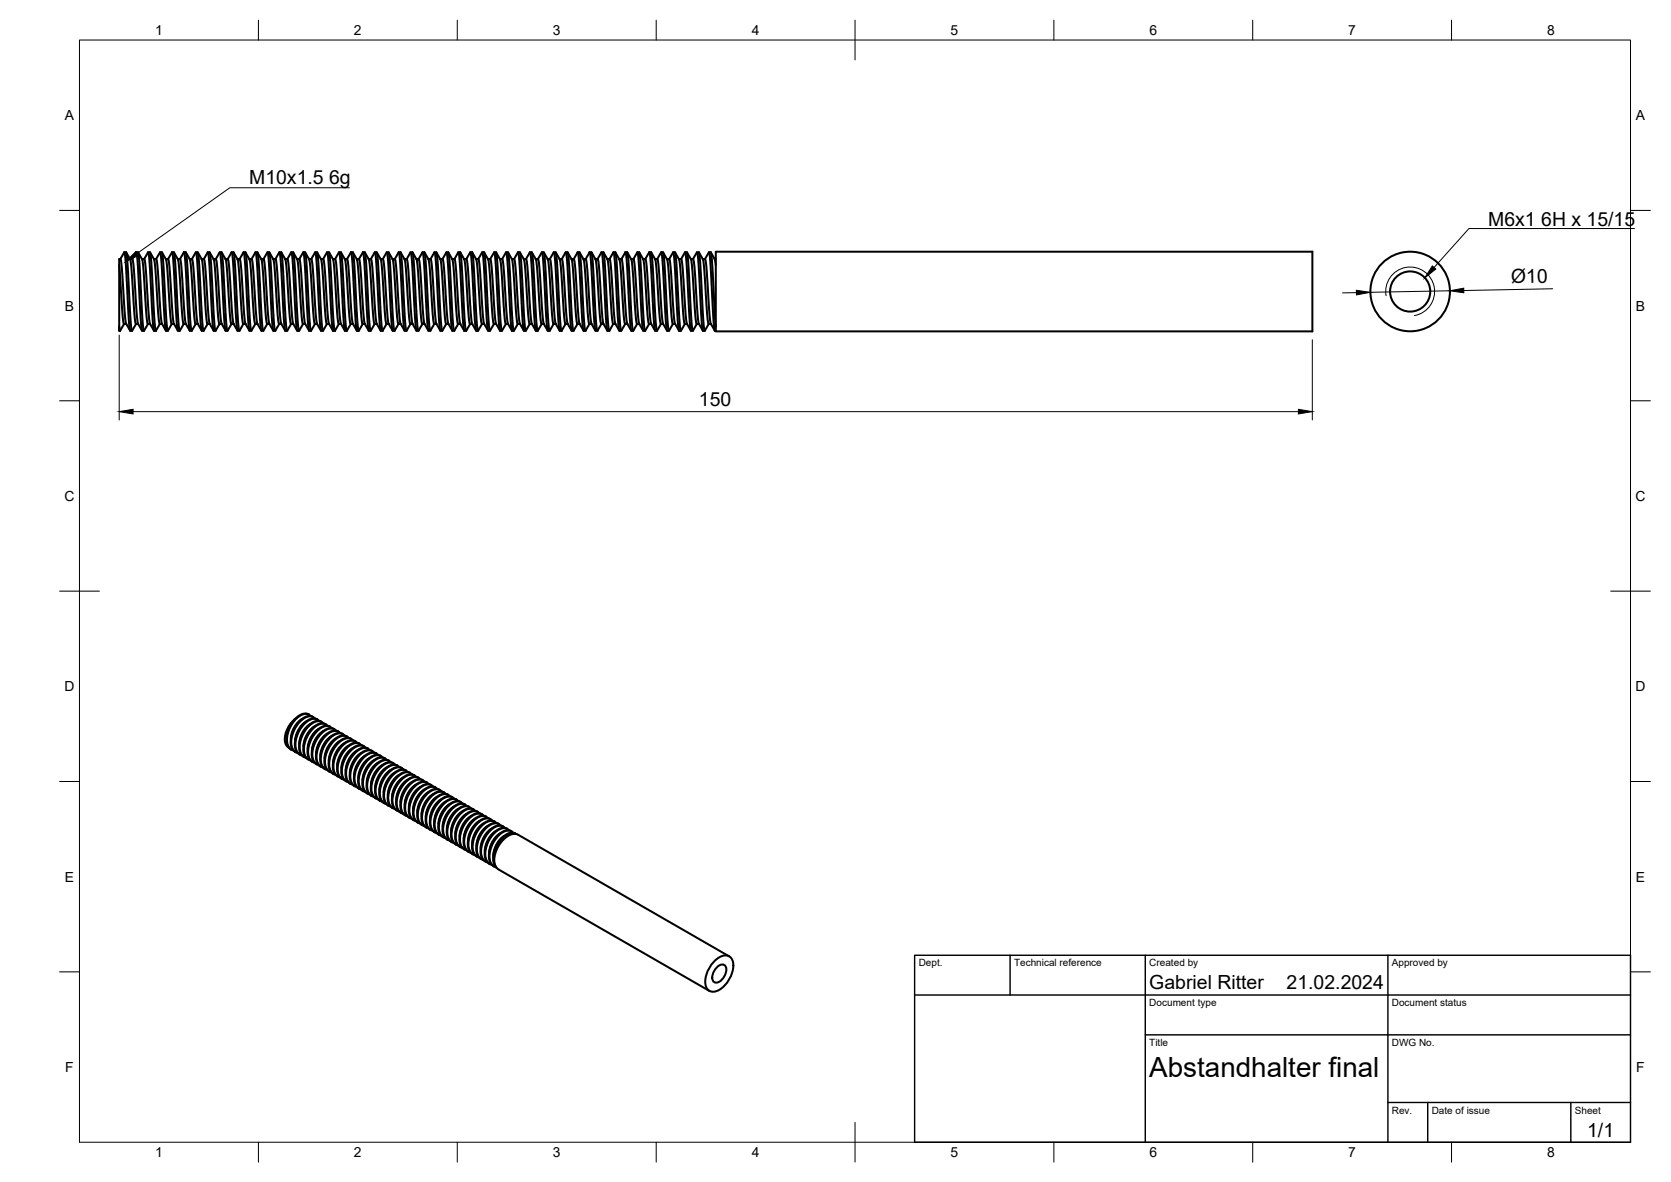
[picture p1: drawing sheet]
<svg xmlns="http://www.w3.org/2000/svg" width="420mm" height="297mm" viewBox="0 0 420 297" stroke-linecap="round" stroke-linejoin="round" font-family="sans-serif">
<!-- layer: Visible -->
<g fill="none" stroke="#000" stroke-width=".51">
<path d="M30 66.6v15.5M31.2 63.4l.4 2.6 .8 14.4 .4 2.7M31.2 63.4l-1 1.7M31.3 63.4h.4l.2 1.2 .9 15 .4 3.5 1-1.7M31.7 63.4l1 1.8 .2 .7 .9 13 .4 2.5M32.7 65.1h.6M33.3 65.1l1-1.7 .4 3.3 .8 15.3 .2 1.1h.5M33.3 65.1l.4 2.7 .9 12.9 .1 .6 1 1.8M34.2 63.4h.5l.2 .9 .9 16 .2 2.1 .2 .7M34.7 63.4l1.1 2.1 1.1 14.4 .2 1.5h.6M35.7 65.1l.6 .1 .2 .7 1.1 15.1 1.1 2.1M36.2 65.1l1.1-1.7 .3 2.8 .9 15.4 .2 1.4 .5 .1"/>
<path d="M37.3 63.4h.4M37.7 63.4l.4 3.6 .8 14 .3 2.1M37.7 63.4l1.1 1.8 .1 .6 .9 13.2 .4 2.4M38.7 65.1l.6 .1 .2 1.1 1.1 14.6 1.1 2.2M40.2 63.4l.4 2.3 .7 14 .5 3.4M40.2 63.4l-1 1.7M40.3 63.4l.4 .1 .2 1.1 .9 15.9 .4 2.6 1-1.7M40.7 63.4l1 1.8 .2 .7 .9 13.4 .4 2.1M41.7 65.1h.6M42.3 65.1l.4 2.4 .8 12.9 .2 .9 1 1.8M43.2 63.4l.4 1.9 .8 15.1 .3 2.7M43.2 63.4l-1 1.7"/>
<path d="M43.3 63.4h.4l.2 1.3 .9 15.3 .4 3.1 1-1.7M43.7 63.4l1.1 1.8 .1 .7 .9 13 .4 2.5M44.7 65.1h.6M45.3 65.1l1-1.7 .4 3.7 .8 14.9 .2 1.1h.5M45.3 65.1l.4 3 .9 12.6 .1 .6 1 1.8M46.2 63.4h.5M46.7 63.4l.4 2.9 .7 14.4 .2 1.8 .2 .6M46.7 63.4l1.1 2.1 1.1 14.4 .2 1.5h.6M47.7 65.1l.6 .1 .2 .9 1.1 15 1.1 2M48.2 65.1l1.1-1.7 .3 2.8 .8 14.4 .4 2.5M49.3 63.4h.4M49.7 63.4l.4 3.6 .8 14.3 .3 1.8"/>
<path d="M49.7 63.4l1.1 1.8 .1 .8 .9 13 .4 2.4M50.7 65.1l.6 .1 .2 1.1 1.1 14.6 1.1 2.2M52.2 63.4l.4 2.3 .8 14.4 .4 3M52.2 63.4l-1 1.7M52.3 63.4h.4l.2 1 .9 16.1 .4 2.6 1-1.7M52.7 63.4l1.2 2.3 .9 13.9 .4 1.8M53.7 65.1h.6M54.3 65.1l.3 2.1 .9 13.4 .2 .7 1 1.8M55.2 63.4l.4 3 .9 15.4 .2 1.3h.5M55.2 63.4l-.9 1.7M55.3 63.4l.5 .1 .2 1.4 .8 15.1 .2 2.5 .2 .6M55.7 63.4l1 1.8 .2 .7 .9 13.3 .4 2.2"/>
<path d="M56.7 65.1h.6M57.3 65.1l1-1.7 .4 3.7 .7 14 .3 2h.5l1-1.7M57.3 65.1l.4 3.3 .8 12.2 .2 .8 1 1.7M58.3 63.4h.4M58.7 63.4l.4 3.2 .7 14.1 .3 2.1 .1 .3M58.7 63.4l1.1 1.8 .1 .8 .8 12.2 .5 3.2M59.7 65.1l.6 .1 .2 .7 1.1 14.8 .1 .6 1 1.8M61.2 63.4l.4 2 .8 15.2 .4 2.5M61.2 63.4l-1 1.7M61.3 63.4h.4M61.7 63.4l.4 2.7 .8 15.2 .3 1.8M61.7 63.4l1.1 1.8 .1 .8 .9 13.3 .4 2.1"/>
<path d="M62.7 65.1h.6M63.3 65.1l.4 3.1 .9 12.5 .1 .7 1 1.7M64.2 63.4l.4 2.6 .8 14.1 .4 3M64.2 63.4l-1 1.7M64.3 63.4l.4 .1 .2 .9 .9 16.4 .4 2.3M64.7 63.4l1 1.8 .2 .7 .8 12.4 .5 3.1M65.7 65.1h.6M66.3 65.1l.4 2.4 .8 13.1 .2 .7 1 1.8M67.2 63.5l.4 1.8 .7 14.2 .4 3.6h.5l1-1.7M67.2 63.4l-.9 1.7M67.3 63.4l.5 .1 .2 1.4 .8 15.1 .2 2.3 .2 .8M67.7 63.4l1.1 1.8 .1 .8 .9 13.2 .4 2.2"/>
<path d="M68.7 65.1l.6 .1 .3 1.4 1 14.4 1.1 2.1M70.2 63.5l.2 .6 .2 1.8 .8 14.4 .4 2.8M70.2 63.4l-1 1.7M70.3 63.4h.4M70.7 63.4l.4 3.2 .7 14.1 .2 1.9 .2 .5M70.7 63.4l1 1.8 .2 .8 .8 12.5 .5 2.9M71.7 65.1l.6 .1 .2 .9 1.1 14.6 .1 .6 1 1.8M73.2 63.4l.4 2 .8 15.2 .4 2.5M73.2 63.4l-1 1.7M73.3 63.4l.5 .1 .2 1.5 .8 15.1 .4 3M73.7 63.4l1.1 1.8 .1 .9 .9 12.9 .4 2.4M74.7 65.1h.6"/>
<path d="M75.3 65.1l.3 2.1 1 13.5 .1 .7 1 1.7M76.2 63.4l.4 2.6 .9 15.9 .2 1.2h.5M76.2 63.4l-1 1.7M76.3 63.4l.5 .1 .1 .9 .9 15.2 .4 3.5 1-1.7M76.7 63.4l1.1 1.8 .1 .7 .9 12.7 .4 2.8M77.7 65.1h.6M78.3 65.1l1-1.7 .4 3.3 .8 15.1 .2 1.3h.5M78.3 65.1l.4 2.4 .8 13.1 .2 .7 1 1.8M79.2 63.4h.5M79.7 63.4l.4 2.5 .8 15.5 .3 1.7M79.7 63.4l1.1 1.8 .1 .8 .9 13.2 .4 2.2M80.7 65.1l.6 .1 .3 1.4 1 14.4 1.1 2.1"/>
<path d="M81.2 65.1l1.1-1.7 .3 2.8 .8 14 .4 2.9M82.3 63.4h.4M82.7 63.4l.3 2.1 .8 14.3 .4 3.3 1-1.7M82.7 63.4l1.1 1.8 .1 .6 .9 12.7 .4 2.9M83.7 65.1h.6l.2 1 1.1 14.7 .1 .6 1 1.7M85.2 63.4l.4 2 .7 14.3 .5 3.4M85.2 63.4l-1 1.7M85.3 63.4l.4 .1 .3 1.5 .8 15.1 .4 3 1-1.7M85.7 63.4l1 1.8 .2 1 .9 13.1 .4 2.1M86.7 65.1h.6M87.2 65.1l1.1-1.7 .3 2.6 .9 15.5 .2 1.6h.5M87.3 65.1l.4 2.4 .8 12.7 .2 1.1 1 1.8"/>
<path d="M88.3 63.4l.5 .1 .1 1.1 1 16.2 .3 2.3M88.7 63.4l1.2 2.3 .9 12.9 .4 2.8M89.7 65.1h.6M90.3 65.1l1-1.7 .4 3.3 .8 15.3 .2 1 .5 .1M90.3 65.1l.4 2.7 .9 12.9 .1 .6 1 1.8M91.2 63.4h.5M91.7 63.4l.4 2.9 .8 15.1 .3 1.7M91.7 63.4l1.1 2.1 1.1 14.9 .2 1h.6M92.7 65.1l.6 .1 .2 .9 1.1 15 1.1 2M94.2 63.4l.4 1.7 .8 15.1 .4 2.9M94.2 63.4l-1 1.7M94.3 63.4h.4"/>
<path d="M94.7 63.4l.4 3.6 .8 14 .3 2.1 1-1.7M94.7 63.4l1.1 1.8 .1 .6 .9 12.9 .4 2.7M95.7 65.1h.6M96.3 65.1l.4 2.8 .9 12.8 .1 .6 1 1.8M97.2 63.4l.2 .4 .3 3.1 .8 15 .2 1.2h.5M97.2 63.4l-1 1.7M97.3 63.4l.4 .1 .3 1.5 .7 14.2 .5 3.9 1-1.7M97.7 63.4l1.1 1.9 .2 1 .8 12.7 .4 2.4M98.7 65.1h.6M99.3 65.1l1-1.7 .3 2.6 .9 15.5 .2 1.6h.5M99.3 65.1l.3 2.1 .9 13.2 .2 .9 1 1.8M100.3 63.4h.4"/>
<path d="M100.7 63.4l.4 3.4 .8 14.3 .3 2M100.7 63.4l1.1 1.8 .1 .7 .9 13 .4 2.5M101.7 65.1h.6M102.3 65.1l.4 2.7 .8 12.8 .2 .7 1 1.8M103.2 63.5l.2 .4 .2 1.7 .8 14.3 .4 3.2M103.2 63.4l-.9 1.7M103.3 63.4h.4M103.7 63.4l.4 2.9 .8 15.4 .3 1.4M103.7 63.4l1.1 2.1 1.1 14.4 .2 1.5h.6M104.7 65.1l.6 .1 .2 .7 1.1 15.1 1.1 2.1M105.2 65.1l1.1-1.7h.4l.4 3.6 .8 14 .3 2.1 1-1.7M106.2 63.5l.4 1.6 .8 15.5 .4 2.5"/>
<path d="M106.7 63.4l1.1 1.8 .1 .6 .9 13.2 .4 2.4M107.7 65.1h.6M108.2 65.1l1.1-1.7h.4l.4 3 .7 14.1 .4 2.6M108.3 65.1l.4 2.8 .9 12.8 .1 .7 1 1.7M109.2 63.5l.4 2.2 .9 16.4 .2 1h.5M109.7 63.4l1 1.8 .2 .7 .9 13.4 .4 2.1M110.7 65.1h.6M111.3 65.1l.3 2.1 .9 13.2 .2 .9 1 1.8M112.2 63.5l.4 2.9 .9 15.1 .2 1.5 .5 .1M112.2 63.4l-.9 1.7M112.3 63.4h.4M112.7 63.4l.3 2.2 .9 15.5 .3 2"/>
<path d="M112.7 63.4l1 1.8 .2 .7 1.1 14.7 .1 .8h.6M113.7 65.1h.6M114.3 65.1l.4 3 .9 12.6 .1 .6 1 1.8M115.2 63.5l.2 .4 .2 2 .8 14 .4 3.2M115.7 63.4l.4 2.9 .7 13.1 .4 3.7 1-1.7M115.7 63.4h-.5l-.9 1.7M115.7 63.4l1.1 2.1 1.1 14.4 .2 1.5h.6M116.7 65.1h.6M117.2 65.1l1.1-1.7h.4l.4 3.6 .8 14.3 .3 1.8M117.3 65.1l.3 2 .9 13.4 .2 .9 1 1.7M118.2 63.5l.4 1.6 .7 14.2 .5 3.8M118.7 63.4l1 1.8 .2 .8 .9 13 .4 2.4"/>
<path d="M119.7 65.1h.6M120.3 65.1l.4 3.1 .9 12.5 .1 .6 1 1.8M121.2 63.5l.4 2.2 .8 14.4 .4 3h.4l1-1.7M121.2 63.4l-1 1.7M121.3 63.4h.4l.2 1 .9 16.1 .2 2 .2 .6M121.7 63.4l1.2 2.3 .9 13.9 .4 1.8M122.7 65.1h.6M123.3 65.1l.3 2.1 .9 13.4 .2 .7 1 1.8M124.2 63.5l.4 1.8 .8 15.1 .4 2.7M124.2 63.4l-.9 1.7M124.3 63.4h.4M124.7 63.4l.4 3.8 .8 13.9 .3 2"/>
<path d="M124.7 63.4l1.1 1.8 .1 .7 1 14.5 .2 1h.6M125.7 65.1h.6M126.3 65.1l1-1.7h.4l.4 3.2 .7 14.1 .2 1.8 .2 .6M126.3 65.1l.4 3.3 .9 12.2 .1 .7 1 1.8M127.2 63.5l.2 .6 .2 1.8 .8 14 .4 3.2M127.7 63.4l1.1 1.8 .1 .6 .8 12.4 .5 3.2M128.7 65.1h.6M129.3 65.1l.3 2.3 1 13.3 .1 .7 1 1.7M130.2 63.4l.3 .9 .2 2.3 .8 15 .2 1.4 .5 .1M130.2 63.4l-1 1.7M130.3 63.4h.4l.3 1.4 .8 15.3 .4 3M130.7 63.4l1.1 1.8 .1 .8 .9 13.3 .4 2.1"/>
<path d="M131.7 65.1h.6M132.2 65.1l1.1-1.7 .3 2.6 .9 15.9 .2 1.2h.5M132.3 65.1l.4 3.1 .9 12.5 .1 .7 1 1.7M133.3 63.4h.4M133.7 63.4l.4 3 .8 14.4 .3 2.3M133.7 63.4l1.2 2.2 1 14.6 .2 1.2h.7M134.7 65.1h.6M135.3 65.1l1-1.7 .4 3 .7 14.4 .4 2.3M135.3 65.1l.4 2.4 .8 13.1 .2 .7 1 1.8M136.2 63.4h.5M136.7 63.4l.4 2.5 .7 14.1 .4 3.1 1-1.7M136.7 63.4l1.1 2.1 1.2 15.1 .1 .8h.6"/>
<path d="M137.7 65.1l.6 .1 .3 1.4 1 14.4 1.1 2.1M139.2 63.4l.2 .7 .2 1.8 .8 14.4 .4 2.8M139.2 63.4l-1 1.7M139.3 63.4h.4l.2 1.1 .9 14.9 .4 3.7 1-1.7M139.7 63.4l1.1 1.8 .1 .8 .9 12.5 .4 2.9M140.7 65.1h.6M141.2 65.1l1.1-1.7 .4 3.2 .8 15.3 .2 1.2h.5M141.3 65.1l.3 2.3 1 13.3 .1 .6 1 1.8M142.3 63.4l.4 .1 .3 1.5 .8 15.1 .4 3M142.7 63.4l1.1 1.8 .1 1 .9 13.1 .4 2.1M143.7 65.1h.6M144.3 65.1l1-1.7 .3 2.6 .9 16.1 .2 1h.5"/>
<path d="M144.3 65.1l.3 1.9 1 13.8 1.1 2.3M145.3 63.4h.4M145.7 63.4l.4 3.4 .8 14 .3 2.3M145.7 63.4l1.2 2.2 1 14.6 .2 1.2h.7M146.7 65.1h.6M147.3 65.1l.4 2.4 .9 13.2 .1 .6 1 1.8M148.2 63.4l.4 2.2 .7 13.9 .5 3.6M148.2 63.4l-.9 1.7M148.3 63.4h.4l.3 1.5 .8 15.4 .4 2.8 1-1.7M148.7 63.4l1.1 2 1.1 15 .2 1h.6M149.7 65.1h.6l.3 1.5 1 14.4 1.1 2.1M151.2 63.4l.2 .7 .2 2.1 .9 16 .2 .9h.5"/>
<path d="M151.2 63.4l-1 1.7M151.3 63.4l.5 .1 .1 1 .9 15.3 .4 3.3 1-1.7M151.7 63.4l1.1 1.8 .1 .6 .9 12.9 .4 2.7M152.7 65.1h.6M153.2 65.1l1.1-1.7 .4 3.2 .8 15.3 .2 1.2h.5M153.3 65.1l.4 2.5 .9 13.1 .1 .7 1 1.7M154.3 63.4h.4M154.7 63.4l.4 2.7 .8 15.5 .3 1.5M154.7 63.4l1.1 1.9 .1 .8 .9 13.2 .4 2.1M155.7 65.1h.6M156.3 65.1l1-1.7 .3 2.6 .9 15.5 .2 1.6h.5M156.3 65.1l.3 2.1 1 13.5 .1 .7 1 1.7"/>
<path d="M157.3 63.4h.4M157.7 63.4l.4 3.4 .8 14 .3 2.3M157.7 63.4l1.2 2.2 1 14.8 .2 1h.7M158.7 65.1h.6M159.3 65.1l.4 2.7 .9 12.9 .1 .6 1 1.8M160.2 63.4l.4 2.2 .7 13.9 .5 3.6M160.2 63.4l-.9 1.7M160.3 63.4l.5 .1 .2 1.7 .8 15.1 .4 2.8 1-1.7M160.7 63.4l1.1 1.8 .1 1 .9 13 .4 2.2M161.7 65.1l.6 .1 .2 .7 1.1 15.1 1.1 2.1M162.2 65.1l1.1-1.7 .3 2.8 .9 15.2 .2 1.6 .5 .1M163.3 63.4l.5 .1 .1 1 .9 15.3 .2 2.8 .2 .5"/>
<path d="M163.7 63.4l1.1 1.8 .1 .8 .9 12.7 .4 2.7M164.7 65.1h.6M165.3 65.1l.4 2.8 .9 12.8 .1 .6 1 1.8M166.2 63.5l.2 .3 .3 3.1 .8 15 .2 1.2h.5M166.2 63.4l-1 1.7M166.3 63.4h.4M166.7 63.4l.4 2.7 .8 15.5 .3 1.5M166.7 63.4l1.1 2.1 1.2 15 .1 .9h.7M167.7 65.1h.6M168.3 65.1l.4 2.4 .8 12.9 .2 .8 1 1.9M169.2 63.5l.3 1.5 .9 15.4 .4 2.7M169.2 63.4l-.9 1.7"/>
<path d="M169.3 63.4h.4M169.7 63.4l.4 3.4 .8 14.3 .3 2M169.7 63.4l1.2 2.3 1 14.7 .2 1h.6M170.7 65.1l.6 .1 .2 1 1.1 14.7 1.1 2.2M171.3 65.1l1-1.7h.4l.4 2.9 .8 15.4 .3 1.4M172.2 63.5l.2 .4 .2 1.7 .8 14.3 .4 3.2M172.7 63.4l1 1.8 .2 .8 .9 13.4 .4 2M173.7 65.1h.6M174.3 65.1l.3 2.3 .9 12.9 .2 1 1 1.8M175.2 63.5l.4 1.6 .8 15.5 .3 2.5h.5l1-1.7M175.2 63.4l-1 1.7M175.3 63.4l.5 .1 .2 1.3 .8 15 .2 2.4 .2 .9"/>
<path d="M175.7 63.4l1 1.8 .2 .6 .9 13.2 .4 2.4M176.7 65.1h.6M177.3 65.1l.4 2.8 .9 12.8 .1 .7 1 1.7M178.2 63.5l.4 2.2 .9 16.2 .2 1.2h.3M178.2 63.4l-1 1.7M178.3 63.4h.4M178.7 63.4l.3 2.4 1 16.3M178.7 63.4l1.1 1.9 .2 1.3M179.7 65.1h.3M180 63.3h150v20h-150zM31.2 81.4l-.4-2.9-.8-13.4 .3 .1 .3 1.8 1 13.8 .1 .6 1 1.7M31.2 81.4h.5"/>
<path d="M31.2 81.4l-1 1.7-.2-1v1h.2M32.8 83.1h.4M34.2 81.4h.5M37.2 81.4l-1 1.7M40.2 81.4h.5M40.2 81.4l-1 1.7M41.8 83.1h.4M43.2 81.4h.6M44.7 83.1h.5M46.2 81.4h.5M49.2 81.4l-1 1.7M50.8 83.1h.4"/>
<path d="M52.2 81.4h.5M52.2 81.4l-1 1.7M53.8 83.1h.4M55.2 81.4h.6M58.2 81.4h.5M58.2 81.4l-1 1.7M61.2 81.4h.5M62.8 83.1h.4M64.2 81.4h.5M64.2 81.4l-1 1.7M65.8 83.1h.4M67.2 81.4h.6"/>
<path d="M67.2 81.4l-1 1.7M70.2 81.4h.5M73.2 81.4h.5M73.2 81.4l-1 1.7h-.4M74.8 83.1h.4M76.2 81.4h.6M76.2 81.4l-1 1.7M79.2 81.4h.6M82.2 81.4h.5M82.2 81.4l-1 1.7M83.8 83.1h.4M85.2 81.4h.5"/>
<path d="M86.8 83.1h.4M88.2 81.4h.6M91.2 81.4h.6M91.2 81.4l-1 1.7M94.2 81.4l-1 1.7M95.8 83.1h.4M97.2 81.4h.5M100.2 81.4h.6M103.2 81.4h.5M103.2 81.4l-1 1.7M104.8 83.1h.4M106.2 81.4l-1 1.7"/>
<path d="M107.8 83.1h.4M109.2 81.4h.5M112.2 81.4h.6M112.2 81.4l-1 1.7M115.2 81.4l-1 1.7M116.8 83.1h.4M119.8 83.1h.4M121.2 81.4h.6M121.2 81.4l-1 1.7M124.2 81.4h.6M127.2 81.4l-1 1.7h-.4M128.8 83.1h.4"/>
<path d="M130.2 81.4h.5M130.2 81.4l-1 1.7M133.2 81.4h.6M133.2 81.4l-1 1.7M136.2 81.4l-1 1.7M137.8 83.1h.4M140.8 83.1h.4M142.2 81.4h.5M145.2 81.4h.6M145.2 81.4l-1 1.7M148.2 81.4l-1 1.7M149.8 83.1h.4"/>
<path d="M154.2 81.4h.5M157.2 81.4h.6M157.2 81.4l-1 1.7M160.2 81.4l-1 1.7M161.8 83.1h.4M163.2 81.4h.5M166.2 81.4h.6M166.2 81.4l-1 1.7M169.2 81.4l-1 1.7M170.8 83.1h.4M172.2 81.4l-1 1.7M173.8 83.1h.4"/>
<path d="M175.2 81.4h.5M175.2 81.4l-1 1.7M178.2 81.4h.6M77.7 179.6l-1.1-.3-1.5 .6-1.4 1.4-1 1.5-.5 1.6-.2 1.9 .4 1.3 .9 .8M78.1 179.9l-1-.5-1.6 .4-1.5 1.3-1.1 1.8-.6 1.6-.1 2.1 .7 1.5 .9 .5M72.1 185.1l.2-1.5 .8-1.8-1.1 1.9-.4 1.5 .3 1.9 .7 .8M74.3 180.6l-1.2 1.2M75.3 189.6l.1 .1M75.9 180.7l-1.3 1.1-.8 1.3-.4 1.1-.3 1.5M76.3 190.2l.2 .1M77 181.3l-1.2 1-.8 1.1-.6 1.4-.2 1.5M77.4 190.8l.2 .1"/>
<path d="M78 181.9l-1.1 1-.7 .9-.7 1.7-.3 1.4M78.5 191.4l.1 .1M78.8 180.2l-1.2-.3-1.5 .6-1.2 1.2-1.1 1.7-.6 1.7-.1 1.7 .4 1.4 .9 .8M79.1 182.5l-1.2 1-.7 1-.7 1.6-.2 1.4M79.2 180.6l-1.1-.6-.9 .1-.7 .4-1.6 1.4-.9 1.6-.6 1.6-.1 2.1 .5 1.4 1.1 .6M79.8 180.8l-1.1-.3-1.2 .4-1.4 1.3-1.1 1.5-.6 1.7-.3 1.6 .4 1.7 .8 .9M80.1 183.2l-1 .8-1 1.3-.5 1.5-.2 1.4M80.2 181.2l-1-.6-.7 .1-.9 .4-1.4 1.1-1.2 1.9-.6 1.6-.1 2.2 .6 1.3 1 .7M80.9 181.4l-1.1-.2-1.5 .5-1.4 1.3-.8 1.3-.8 2.1-.1 1.7 .3 1.2 .8 .9M81.2 183.8l-1 .7-1 1.4-.6 1.6-.2 1.3M81.3 181.8l-1-.6-.9 .1-.8 .4-1.3 1.1-1.2 1.9-.7 2.3v1.6l.6 1.3 1 .6M82 182l-1-.3-1.4 .5-1.2 .9-1.3 1.8-.6 1.7-.2 2.1 .3 1.3 .8 .8"/>
<path d="M82.3 184.4l-1.1 .8-1 1.4-.5 1.4-.2 1.4M82.4 182.4l-1-.6-1.3 .3-1.6 1.2-1.3 1.9-.7 1.9-.1 1.8 .3 1 .4 .6 1 .6M83 182.7l-1-.3-1.4 .4-1.3 1.1-1.2 1.9-.6 1.5-.2 1.9 .4 1.4 .8 .8M83.3 185l-1 .8-1.1 1.5-.5 1.4-.2 1.3M83.4 183l-.9-.5-1.5 .3-1.4 1.1-1.3 1.9-.7 2-.1 1.7 .2 1 .4 .6 1 .6M83.8 194.5h.1M84.1 183.3l-1.1-.3-1.3 .4-1.5 1.3-1.1 1.8-.5 1.4-.2 1.9 .3 1.4 1 .9M84.4 185.6l-1.1 .9-1 1.4-.4 1.1-.3 1.6M84.5 183.6l-.5-.4-.6-.1-1.3 .3-1.5 1.2-1.3 1.8-.7 2-.1 1.7 .6 1.4 1.1 .8M85.1 183.9l-1-.3-1.4 .5-1.4 1.2-1.1 1.8-.6 1.5-.1 2 .3 1.3 1 .8M85.4 186.2l-1.1 1-1 1.4-.5 1.5-.1 1.1M85.5 184.2l-.4-.4-.7-.1-1.3 .3-1.5 1.2-1.2 1.7-.6 1.8-.2 2 .5 1.5 1.1 .7"/>
<path d="M86.2 184.5l-1.2-.3-1.5 .6-1.2 1.2-1.1 1.7-.5 1.5-.2 2 .4 1.3 .9 .8M86.5 186.8l-1.2 1-.7 1.1-.7 1.5-.2 1.4M86.6 184.8l-.6-.4-.5-.1-1.4 .3-1.6 1.4-1.2 1.9-.5 1.5-.1 2 .6 1.4 1 .7M87.2 185.1l-1.1-.3-1.5 .6-1.2 1.2-1.1 1.7-.6 1.6-.1 1.8 .4 1.4 .9 .8M87.6 187.4l-1 .8-1 1.3-.6 1.5-.2 1.4M87.7 185.4l-1.1-.5-1.4 .4-1.5 1.2-1.3 2-.5 1.5-.2 2 .6 1.4 1.1 .7M88.3 185.7l-1.1-.3-1.5 .6-1.3 1.2-1.1 1.7-.5 1.6-.2 1.8 .4 1.3 .8 .8M88.6 188.1l-1 .8-1 1.3-.6 1.5-.1 1.3M88.7 186l-1-.5-1.6 .4-1.4 1.2-1.3 2-.6 2v1.7l.6 1.3 1 .6M89.4 186.3l-1.2-.3-1.4 .6-1.3 1.2-.9 1.4-.8 2-.1 1.7 .3 1.3 1 1M89.7 188.6l-1.1 .9-.9 1.3-.6 1.5-.2 1.3M89.8 186.7l-1-.6-.7 .1-.9 .3-1.4 1.2-1.2 1.9-.6 1.6-.1 2.2 .5 1.3 1.1 .7"/>
<path d="M90.4 186.9l-1-.3-1.3 .5-1.4 1.2-1.1 1.5-.7 2-.1 1.7 .3 1.3 1 1M90.8 189.3l-1.2 .9-.9 1.3-.5 1.4-.2 1.4M90.8 187.3l-.9-.6-.7 .1-.9 .3-1.4 1.1-1.3 2-.6 2v1.9l.5 1.2 1.1 .7M91.2 198.7l.2 .1M91.5 187.5l-1.1-.3-1.3 .5-1.4 1.3-1.1 1.7-.7 1.9-.1 1.5 .4 1.4 .9 .9M91.8 189.9l-1 .8-1 1.4-.6 1.5-.2 1.3M91.9 187.9l-.4-.4-.7-.2-1.2 .3-1.6 1.3-1.3 1.8-.6 1.9-.1 1.8 .2 .9 .4 .7 1 .6M92.6 188.1l-1.2-.2-1.3 .4-1.4 1.3-1.1 1.7-.5 1.5-.2 2 .4 1.4 .9 .8M92.9 190.5l-1.2 1-.9 1.3-.5 1.4-.2 1.3M93 188.5l-1.1-.6-1.3 .4-1.5 1.2-1.3 1.8-.7 1.9v1.9l.6 1.5 1 .6M93.6 188.8l-1.1-.3-1.3 .4-1.4 1.3-1.2 1.8-.5 1.4-.2 2.1 .4 1.3 .9 .8M93.9 191.1l-1.1 1-.8 1-.6 1.4-.3 1.6"/>
<path d="M94 189.1l-1-.5-1.4 .3-1.6 1.3-1.1 1.6-.7 2-.1 1.9 .5 1.3 1.1 .8M94.7 189.4l-1.2-.3-1.5 .6-1.2 1.1-1.2 2-.6 2v1.5l.5 1.1 .8 .8M95 191.7l-1.2 1-.7 1-.6 1.5-.3 1.5M95.1 189.7l-1-.5-1.5 .3-1.8 1.6-1 1.7-.6 1.7v1.8l.5 1.4 1.1 .7M95.7 190l-1.1-.3-1.2 .4-1.3 1.1-1.2 1.8-.7 1.8-.2 1.7 .4 1.3 .8 .9M96.1 192.3l-1.1 .9-.9 1.2-.6 1.5-.2 1.4M96.1 190.3l-.9-.5h-.7l-.8 .3-1.7 1.5-1.1 1.8-.6 1.8v1.8l.4 1.3 1.1 .7M96.8 190.6l-1.2-.3-1.2 .5-1.5 1.3-1 1.5-.6 1.8-.2 1.9 .5 1.4 .8 .7M97.1 192.9l-1 .8-.9 1.3-.6 1.5-.3 1.4M97.2 190.9l-.5-.4-.7-.1-1.3 .4-1.7 1.4-1 1.7-.6 1.6-.1 2.1 .6 1.4 1 .6M97.9 191.2l-1-.3-1.4 .5-1.5 1.3-1 1.5-.7 1.9-.1 1.7 .3 1.3 1 .9M98.2 193.5l-1.1 .9-.9 1.3-.6 1.4-.2 1.4"/>
<path d="M98.3 191.5l-.6-.4-.6-.1-1.4 .4-1.6 1.4-1.1 1.7-.5 1.6-.1 2.1 .5 1.4 1.1 .6M98.9 191.8l-1-.3-1.5 .6-1.2 1.1-1.2 1.7-.6 1.8-.2 1.7 .4 1.3 .9 .9M99.2 194.1l-1.1 1-.9 1.2-.6 1.5-.1 1.3M99.3 192.2l-1.1-.6-1.4 .4-1.6 1.3-1.1 1.8-.6 1.7-.1 2 .6 1.4 1 .7M100 192.4l-1.1-.3-1.5 .6-1.2 1.2-1.1 1.6-.7 1.8-.1 1.7 .4 1.3 .9 1M100.3 194.8l-1.1 .9-.9 1.2-.6 1.6-.2 1.3M100.4 192.8l-1.1-.6-1.3 .3-1.7 1.4-1.1 1.8-.6 1.8-.1 1.7 .5 1.5 .5 .5 .6 .3M101 193l-1.1-.2-1.3 .5-1.4 1.2-1.2 1.9-.6 1.8v1.7l.4 1.1 .9 .9M101.4 195.4l-1.1 .8-1 1.4-.5 1.4-.2 1.4M101.5 193.4l-1.1-.6-1.4 .4-1.5 1.2-1.2 1.8-.7 1.9-.1 1.8 .6 1.4 .5 .6 .6 .2M102.1 193.6l-1.1-.2-1.4 .5-1.5 1.3-.9 1.6-.6 1.4-.2 2 .4 1.4 .9 .9M102.4 196l-.9 .7-1 1.3-.6 1.4-.3 1.6"/>
<path d="M102.5 194l-1-.6-1.5 .4-1.5 1.3-1.2 1.7-.6 1.9-.1 1.8 .5 1.4 1.1 .8M103.2 194.3l-1.2-.3-1.1 .3-1.2 1-1.3 1.8-.7 1.9-.2 1.8 .4 1.5 .7 .7M103.5 196.6l-1.2 1-.9 1.2-.5 1.3-.2 1.5M103.6 194.6l-1-.5-1.5 .3-1.5 1.3-1.1 1.6-.8 2.1-.1 1.7 .6 1.5 1.1 .7M104.2 194.9l-1.2-.3-1.4 .6-1.2 1.1-1.3 2-.5 2v1.3l.4 1.3 .8 .8M104.5 197.2l-1 .8-.9 1.3-.6 1.3-.2 1.6M104.6 195.2l-1-.5-.8 .1-.7 .3-1.6 1.4-1 1.4-.7 2.3-.1 1.6 .6 1.4 1 .7M105.3 195.5l-1.1-.3-1.2 .4-1.3 1-1.3 1.9-.6 1.7-.2 2 .5 1.3 .8 .8M105.6 197.8l-1.1 .9-.8 1.2-.7 1.5-.2 1.4M105.7 195.8l-.9-.5-1 .1-.9 .4-1.4 1.3-1.1 1.8-.5 1.5-.1 2 .4 1.3 .6 .5 .6 .3M106.3 196.1l-1-.3-1.5 .6-1.5 1.4-.9 1.5-.6 1.6-.1 1.8 .3 1.3 1 .9M106.7 198.4l-1.1 .9-.9 1.2-.6 1.5-.2 1.4"/>
<path d="M106.7 196.4l-.5-.4-.6-.1-1.4 .4-1.6 1.4-1.1 1.8-.6 1.8-.1 1.7 .5 1.3 1.1 .8M107.4 196.7l-1.1-.3-1.5 .6-1.3 1.2-1 1.6-.6 1.7-.2 1.8 .4 1.3 .9 .9M107.7 199l-1.1 1-.9 1.2-.5 1.4-.3 1.4M107.8 197l-.4-.3-.7-.2-1.5 .5-1.5 1.2-1.2 1.9-.5 1.5-.1 2 .6 1.4 1 .7M108.5 197.3l-1.2-.3-1.4 .6-1.3 1.2-1.1 1.6-.6 1.7-.1 1.8 .4 1.4 .9 .8M108.8 199.7l-1.2 .9-.7 1-.6 1.4-.3 1.6M108.9 197.7l-.5-.4-.6-.2-1.6 .5-1.4 1.2-1.1 1.8-.6 1.8-.1 2 .5 1.3 1.1 .6M109.5 197.9l-1.1-.3-1.4 .5-1.4 1.4-1.1 1.8-.6 1.9v1.5l.3 1.2 1 .9M109.9 198.3l-1-.6-.9 .2-.7 .3-1.3 1-1.3 2-.6 1.8-.1 2 .5 1.2 1.1 .8M110.6 198.5l-1.2-.2-1.3 .5-1.5 1.3-.9 1.6-.7 1.7-.1 1.8 .4 1.4 .9 .8M111 198.9l-1-.6-1.6 .4-1.4 1.2-1.2 1.9-.6 1.8-.1 1.8 .5 1.4 1.1 .8M111.7 199.1l-1.1-.3-1.4 .6-1.1 .8-1.2 1.7-.7 1.9-.2 1.9 .4 1.5 .9 .8"/>
<path d="M112.1 199.5l-1-.5-1.6 .4-1.6 1.4-1 1.5-.7 1.9-.1 1.8 .6 1.4 1.1 .8M112.7 199.8l-1.1-.3-1.2 .4-1.4 1.1-1.2 1.8-.6 1.6-.2 1.9 .3 1.2 .5 .7 .5 .4M98.6 203l.2 .1M109.9 200.3l-1 .7-1 1.3-.6 1.3-.2 1.7M110.9 200.9l-1 .8-1 1.4-.6 1.5-.2 1.3M112 201.5l-1.1 .8-1 1.4-.6 1.5-.1 1.3M113 202.1l-1.1 .9-.8 1.1-.6 1.4-.3 1.6M113.1 200.1l-.9-.5h-.8l-.8 .4-1.5 1.2-1.1 1.6-.7 2-.1 1.9 .4 1.2 .6 .6 .6 .3M113.5 211.6l.1 .1M113.8 200.4l-1.1-.3-1.3 .4-1.4 1.2-1.1 1.7-.7 1.8-.1 1.7 .4 1.4 .9 .9M114.1 202.7l-1.3 1.1-.8 1.2-.5 1.3-.2 1.4M114.2 200.7l-.6-.4-.5-.1-1.7 .5-1.3 1.2-1.2 1.9-.6 1.7v1.8l.6 1.5 1 .6"/>
<path d="M114.8 201l-1.3-.3-1.2 .6-1.5 1.4-.9 1.5-.6 1.6-.2 1.7 .4 1.3 .4 .6 .5 .4M115.1 203.3l-1.1 1-.8 1.1-.6 1.4-.2 1.5M115.2 201.3l-1-.5-.8 .1-.9 .4-1.3 1.2-1.2 1.9-.6 1.7-.1 1.9 .6 1.3 1 .7M115.9 201.6l-1.2-.3-1.3 .5-1.3 1.1-1.2 1.9-.5 1.6-.2 1.9 .4 1.3 .9 .8M116.2 203.9l-1.2 1-.7 1.1-.7 1.5-.2 1.4M116.3 201.9l-1-.5-1.6 .4-1.6 1.5-1 1.6-.7 2v1.7l.7 1.5 .9 .5M116.9 202.2l-1.1-.3-1.5 .6-1.2 1.2-1.1 1.7-.6 1.7-.1 1.8 .4 1.3 .9 .8M117.3 204.5l-1.2 1-.8 1.1-.6 1.6-.2 1.3M117.3 202.6l-1-.6h-.6l-1 .5-1.3 1.1-1.3 1.9-.5 1.6-.1 2.1 .5 1.4 1.1 .6M118 202.8l-1.1-.3-1.2 .4-1.4 1.3-1.1 1.5-.7 1.7-.2 1.7 .3 1.6 .9 .8M118.3 205.2l-1 .8-1 1.3-.5 1.4-.3 1.4M118.4 203.1l-1-.5-1.6 .4-1.4 1.2-1.2 1.9-.6 1.8-.1 2 .6 1.3 1 .6"/>
<path d="M119.1 203.4l-1.2-.3-1.4 .6-1.4 1.3-.8 1.3-.8 2.1-.1 1.6 .4 1.5 .9 .8M119.4 205.7l-1 .8-1 1.4-.6 1.6-.2 1.3M119.5 203.8l-1.1-.6-.8 .1-.7 .3-1.4 1.2-1.2 1.9-.6 1.8-.1 2 .6 1.3 1 .7M120.1 204l-.9-.3-1.5 .5-1.1 .9-1.3 1.8-.7 1.8-.2 2 .4 1.2 1 1M120.5 206.4l-1.1 .8-1 1.4-.5 1.4-.2 1.4M120.5 204.4l-.9-.6-1.4 .3-1.5 1.2-1.4 2-.6 2.2v1.7l.6 1.3 .9 .6M120.9 215.8l.2 .1M121.2 204.6l-1-.2-1.4 .4-1.3 1.1-1.2 1.9-.6 1.5-.2 1.9 .4 1.4 .9 .9M121.5 207l-1 .8-1.1 1.5-.5 1.4-.2 1.3M121.6 205l-1-.5-1.4 .3-1.4 1.1-1.4 1.9-.6 2-.1 1.7 .2 1 .4 .6 1 .6M122.3 205.3l-1.1-.3-1.4 .4-1.4 1.3-1.1 1.8-.5 1.4-.2 1.9 .3 1.4 1 .9M122.6 207.6l-1.1 .9-1 1.4-.5 1.1-.2 1.6"/>
<path d="M122.7 205.6l-.5-.4-.6-.2-1.4 .4-1.6 1.4-1.1 1.6-.7 2-.1 1.7 .6 1.4 1.1 .8M123.3 205.9l-.5-.3h-.9l-1.3 .7-1.1 1-1.2 1.8-.5 1.5-.2 2 .4 1.3 .9 .8M123.6 208.2l-1.1 1-1 1.4-.5 1.5-.1 1.1M123.7 206.2l-.4-.4-.7-.1-1.4 .3-1.4 1.2-1.2 1.7-.6 1.8-.2 2 .5 1.5 1.1 .7M124.4 206.5l-1.2-.3-1.5 .6-1.2 1.2-1.1 1.7-.5 1.5-.2 2 .4 1.3 .9 .8M124.7 208.8l-1.2 1-.8 1.1-.6 1.5-.2 1.4M124.8 206.8l-1-.5-1.5 .3-1.6 1.4-1.2 1.9-.5 1.5-.1 2 .5 1.4 1.1 .7M125.3 218.5l53.1 30.5M125.3 218.5a3.4 3.4 0 0 1-.8-4 6.7 6.7 0 0 1 4.6-4.9l1.2 .2 53 30.5M125.4 207.1l-1.1-.3-1.3 .5-1.5 1.3-.9 1.5-.6 1.4-.3 1.9 .3 1.4 .9 1M125.8 209.4l-1 .7-1 1.4-.6 1.5-.2 1.4M125.9 207.4l-1.1-.5-1.5 .4-1.7 1.5-1 1.7-.5 1.5-.2 2 .6 1.4 1 .7"/>
<path d="M126.5 207.7l-.6-.3h-.6l-1.5 .6-1.2 1.2-1.1 1.8-.6 2-.1 1.5 .4 1.2 .9 .8M126.8 210l-1 .9-1 1.3-.6 1.4-.2 1.4M126.9 208l-1-.5-1.6 .4-1.4 1.2-1.3 2-.5 1.5-.1 2 .6 1.5 1 .6M127.6 208.3l-1.1-.3-1.3 .4-1.3 1.2-1.2 1.6-.7 1.9-.1 1.8 .4 1.5 .9 .8M128 208.6l-1-.5h-.6l-1 .4-1.4 1.2-1.3 1.9-.5 1.8-.1 2 .5 1.3 1.1 .6M128.6 208.9l-1-.3-1.6 .6-1.1 1.1-1.1 1.5-.7 2-.2 1.7 .4 1.3 .9 .9M129 209.3l-.9-.6-.7 .1-1 .3-1.4 1.2-1.2 1.9-.6 1.9-.1 1.9 .6 1.3 1 .7M129.5 209.5l-.9-.3-1.4 .5-1.1 1-1.1 1.5-.7 1.6-.3 1.5 .2 1.8 .6 1M129.5 209.4l.2 .1M129.8 209.6l-1-.3-1.2 .4-1 .7-1.1 1.3-.9 1.7-.4 1.4v1.7l.4 1.1M179.6 241.5a3.3 3.3 0 0 1 3.8-1.2 3.3 3.3 0 0 1 .8 3.9 6.9 6.9 0 0 1-4.7 5 2.1 2.1 0 0 1-2.2-2.5l.5-2.3 .8-1.6zM180.4 243a1.26 1.26 0 0 1 1.7-.5 1.26 1.26 0 0 1 .5 1.7 3.3 3.3 0 0 1-2.6 2.7 1.57 1.57 0 0 1-.7-2.4z"/>
<circle cx="354.6" cy="73.3" r="10"/>
<circle cx="354.6" cy="73.3" r="5"/>
</g>
<!-- layer: Visible Narrow -->
<path d="M348.5 74.3a6.1 6.1 0 0 1 5-7.1 6.1 6.1 0 0 1 7.1 5 6.1 6.1 0 0 1-5 7.1" fill="none" stroke="#000" stroke-width=".25"/>
<!-- layer: BORDER -->
<g fill="none" stroke="#000" stroke-width=".25">
<path d="M20 10.1h390v276.9h-390zM65 5.1v5M115 5.1v5M165 5.1v5M215 5.1v10M265 5.1v5M315 5.1v5M365 5.1v5M15 52.9h5M410 52.9h5M15 100.7h5M410 100.7h5"/>
<path d="M15 148.6h10M405 148.6h10M15 196.4h5M410 196.4h5M15 244.2h5M410 244.2h5M65 287v5M115 287v5M165 287v5M215 282.1v9.9M265 287v5M315 287v5"/>
<path d="M365 287v5"/>
</g>
<!-- layer: TITLEBLOCK -->
<path d="M230 240.1h180v46.9h-180zM230 250h180M254 240.1v9.9M288 240.1v46.9M349 240.1v46.9M288 260.1h122M349 277.1h61M359 277.1v9.9M395 277.1v9.9" fill="none" stroke="#000" stroke-width=".36"/>
<!-- layer: FD_Dimensions -->
<path d="M341.1 73.5l-3.5 .1M364.6 73.1l-20 .4M390.4 72.6l-22.4 .4M30 84.2v21.3M330 85.4v20.1M33.5 103.4h293" fill="none" stroke="#000" stroke-width=".25"/>
<path d="M341 72.9l3.6 .6-3.5 .6zM364.6 73.1l3.4-.7 .1 1.2zM30 103.4l3.5-.5v1.1zM326.5 102.9l3.5 .5-3.5 .6z" fill="#000" stroke="#000" stroke-width=".25"/>
<!-- layer: Hole Notes -->
<path d="M31.6 65.8l2.5-2.5 .7 .9zM360.2 66.8l.8 .8-2.8 2.2z" fill="#000" stroke="#000" stroke-width=".25"/>
<path d="M87.9 47.2h-30.1l-23.4 16.5M411 57.4h-41.6l-8.8 9.8" fill="none" stroke="#000" stroke-width=".25"/>
<text font-size="7" x="289" y="270.6">Abstandhalter final</text>
<g font-size="4.9">
<text x="62.7" y="46.2">M10x1.5</text>
<text x="82.8" y="46.2">6g</text>
<text x="374.2" y="56.7">M6x1</text>
<text x="387.5" y="56.7">6H x 15/15</text>
<text x="380" y="71.2" transform="rotate(-1 380 71.2)">Ø10</text>
<text x="175.7" y="102">150</text>
<text x="289" y="248.5">Gabriel Ritter</text>
<text x="323.5" y="248.5">21.02.2024</text>
<text x="399.1" y="285.7">1/1</text>
</g>
<g font-size="3.5">
<text x="39" y="8.8">1</text>
<text x="89" y="8.8">2</text>
<text x="139" y="8.8">3</text>
<text x="189" y="8.8">4</text>
<text x="239" y="8.8">5</text>
<text x="289" y="8.8">6</text>
<text x="339" y="8.8">7</text>
<text x="389" y="8.8">8</text>
<text x="16.3" y="30.2">A</text>
<text x="411.3" y="30.2">A</text>
<text x="16.3" y="78">B</text>
<text x="411.3" y="78">B</text>
<text x="16.2" y="125.9">C</text>
<text x="411.2" y="125.9">C</text>
<text x="16.2" y="173.7">D</text>
<text x="411.2" y="173.7">D</text>
<text x="16.3" y="221.6">E</text>
<text x="411.3" y="221.6">E</text>
<text x="16.4" y="269.4">F</text>
<text x="411.4" y="269.4">F</text>
<text x="39" y="290.8">1</text>
<text x="89" y="290.8">2</text>
<text x="139" y="290.8">3</text>
<text x="189" y="290.8">4</text>
<text x="239" y="290.8">5</text>
<text x="289" y="290.8">6</text>
<text x="339" y="290.8">7</text>
<text x="389" y="290.8">8</text>
</g>
<g font-size="2.5">
<text x="231" y="242.9">Dept.</text>
<text x="255" y="242.9">Technical reference</text>
<text x="289" y="242.9">Created by</text>
<text x="350" y="242.9">Approved by</text>
<text x="289" y="252.8">Document type</text>
<text x="350" y="252.8">Document status</text>
<text x="289" y="262.9">Title</text>
<text x="350" y="262.9">DWG No.</text>
<text x="350" y="279.9">Rev.</text>
<text x="360" y="279.9">Date of issue</text>
<text x="396" y="279.9">Sheet</text>
</g>
</svg>
